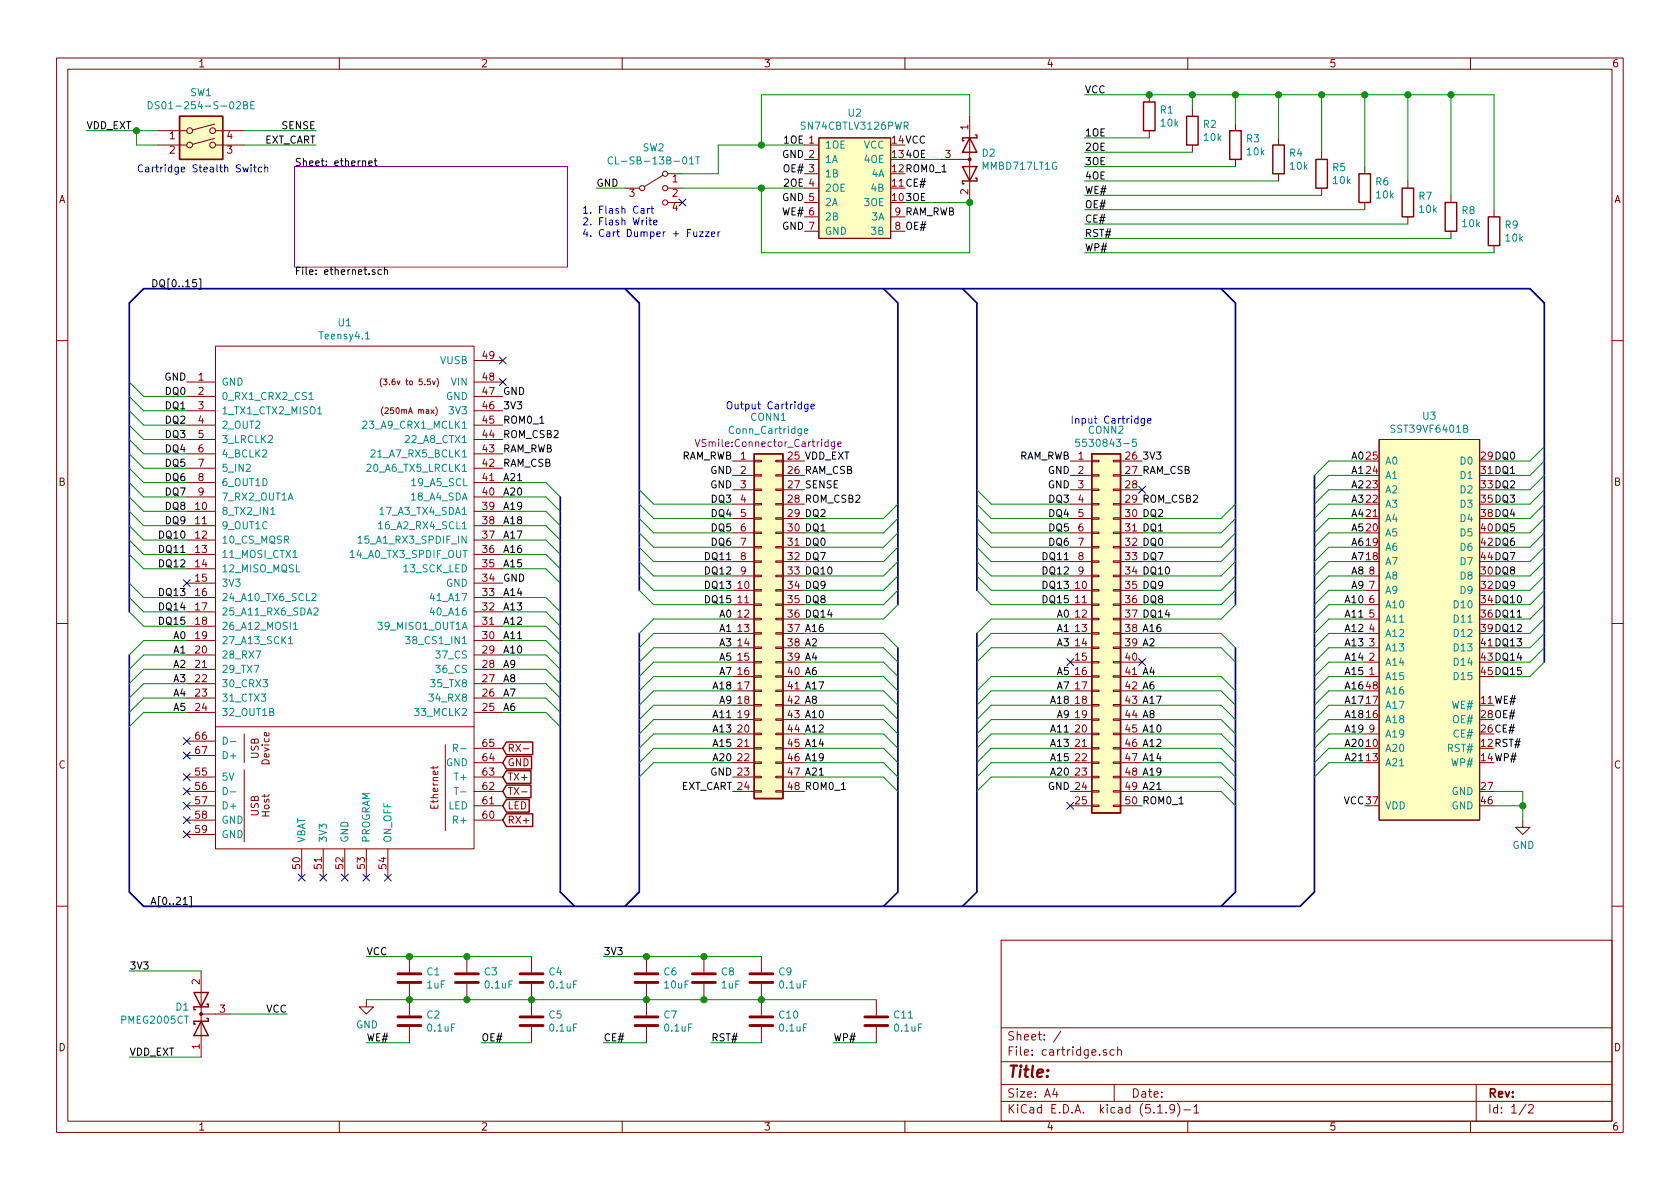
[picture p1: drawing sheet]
<svg xmlns="http://www.w3.org/2000/svg" width="297mm" height="210mm" viewBox="0 0 297 210" stroke-linecap="round" stroke-linejoin="round" font-family="sans-serif">
<g fill="none" stroke="#840000" stroke-width=".18">
<path d="M10 10.3h277v189.9h-277zM12 12.2h273v186.1h-273zM60 10.3v1.9M110 10.3v1.9M160 10.3v1.9M203.2 16.8v1.2M210 10.3v1.9M210.8 19.3v1.3M260 10.3v1.9M27.9 23.1h5.1M27.9 25.6h5.1M37.9 24.5l-3.9 1"/>
<path d="M37.9 21.9l-3.9 1.1M38.1 23.1h5.1M38.1 25.6h5.1M110.5 33.3h2.5M117.2 31l-3.3 2M118.1 30.7h2.5M118.1 33.3h2.5M118.1 35.8h2.5M142.2 28.2h2.6M142.2 25.6h2.6M142.2 30.7h2.6M142.2 33.3h2.6"/>
<path d="M142.2 35.8h2.6M142.2 38.3h2.6M144.8 24.4h12.7v17.8h-12.7zM157.5 38.3h2.5M166.4 28.2h5M171.4 20.6v3.8M171.4 24.6v11.2M203.2 23.1v1.3M210.8 25.6v1.3M218.4 21.8v1.3M218.4 28.2v1.3M226.1 24.4v1.2"/>
<path d="M226.1 30.7v1.3M233.7 26.9v1.3M233.7 33.3v1.2M241.3 29.5v1.2M241.3 35.8v1.3M248.9 32v1.3M248.9 38.3v1.3M256.5 34.5v1.3M264.2 37.1v1.2M142.2 40.9h2.6M157.5 40.9h2.5M256.5 40.9v1.3"/>
<path d="M264.2 43.4v1.3M10 60.2h2M33 77.7h5.1M33 75.2h5.1M33 72.6h5.1M33 70.1h5.1M33 67.6h5.1M38.1 61.2h45.7v88.9h-45.7zM67.5 66.9a1.2 1.2 0 0 0 0 1.5M67.7 72a1.13 1.13 0 0 0 0 1.5M76.5 67.4l.2 .6 .3-.6M77 72a1.13 1.13 0 0 1 0 1.5"/>
<path d="M77.2 66.9a1.2 1.2 0 0 1 0 1.5M83.8 77.7h5.1M83.8 75.2h5.1M83.8 72.6h5.1M83.8 70.1h5.1M83.8 67.6h5.1M83.8 63.7h5.1M243.8 77.7h17.8v67.3h-17.8zM285 60.2h2M33 90.4h5.1M33 93h5.1M33 95.5h5.1"/>
<path d="M33 98h5.1M33 87.9h5.1M33 85.3h5.1M33 82.8h5.1M33 80.3h5.1M83.8 90.4h5.1M83.8 93h5.1M83.8 95.5h5.1M83.8 98h5.1M83.8 87.9h5.1M83.8 85.3h5.1M83.8 82.8h5.1"/>
<path d="M83.8 80.3h5.1M129.5 81.5h3.8M129.5 84.1h3.8M129.5 86.6h3.8M129.5 89.1h3.8M129.5 91.7h3.8M129.5 94.2h3.8M129.5 96.8h3.8M129.5 99.3h3.8M133.3 99.2h1.3v.2h-1.3zM133.3 96.6h1.3v.3h-1.3zM133.3 94.1h1.3v.3h-1.3z"/>
<path d="M133.3 91.6h1.3v.2h-1.3zM133.3 89h1.3v.3h-1.3zM133.3 86.5h1.3v.2h-1.3zM133.3 83.9h1.3v.3h-1.3zM133.3 81.4h1.3v.3h-1.3zM137.2 99.2h1.2v.2h-1.2zM137.2 96.6h1.2v.3h-1.2zM137.2 94.1h1.2v.3h-1.2zM137.2 91.6h1.2v.2h-1.2zM137.2 89h1.2v.3h-1.2zM137.2 86.5h1.2v.2h-1.2zM137.2 83.9h1.2v.3h-1.2z"/>
<path d="M137.2 81.4h1.2v.3h-1.2zM138.4 81.5h3.8M138.4 84.1h3.8M138.4 86.6h3.8M138.4 89.1h3.8M138.4 91.7h3.8M138.4 94.2h3.8M138.4 96.8h3.8M138.4 99.3h3.8M189.2 81.5h3.8M189.2 84.1h3.8M189.2 86.6h3.8"/>
<path d="M189.2 89.1h3.8M189.2 91.7h3.8M189.2 94.2h3.8M189.2 96.8h3.8M189.2 99.3h3.8M193 99.2h1.3v.2h-1.3zM193 96.6h1.3v.3h-1.3zM193 94.1h1.3v.3h-1.3zM193 91.6h1.3v.2h-1.3zM193 89h1.3v.3h-1.3zM193 86.5h1.3v.2h-1.3zM193 83.9h1.3v.3h-1.3z"/>
<path d="M193 81.4h1.3v.3h-1.3zM196.8 99.2h1.3v.2h-1.3zM196.8 96.6h1.3v.3h-1.3zM196.8 94.1h1.3v.3h-1.3zM196.8 91.6h1.3v.2h-1.3zM196.8 89h1.3v.3h-1.3zM196.8 86.5h1.3v.2h-1.3zM196.8 83.9h1.3v.3h-1.3zM196.8 81.4h1.3v.3h-1.3zM198.1 81.5h3.8M198.1 84.1h3.8M198.1 86.6h3.8"/>
<path d="M198.1 89.1h3.8M198.1 91.7h3.8M198.1 94.2h3.8M198.1 96.8h3.8M198.1 99.3h3.8M10 110.3h2M33 100.6h5.1M33 103.1h5.1M33 105.7h5.1M33 108.2h5.1M33 110.7h5.1M33 113.3h5.1"/>
<path d="M33 115.8h5.1M33 118.4h5.1M83.8 100.6h5.1M83.8 103.1h5.1M83.8 105.7h5.1M83.8 108.2h5.1M83.8 110.7h5.1M83.8 113.3h5.1M83.8 115.8h5.1M83.8 118.4h5.1M129.5 119.6h3.8M129.5 117.1h3.8"/>
<path d="M129.5 114.5h3.8M129.5 112h3.8M129.5 109.5h3.8M129.5 106.9h3.8M129.5 104.4h3.8M129.5 101.8h3.8M133.3 119.5h1.3v.3h-1.3zM133.3 117h1.3v.2h-1.3zM133.3 114.4h1.3v.3h-1.3zM133.3 111.9h1.3v.2h-1.3zM133.3 109.3h1.3v.3h-1.3zM133.3 106.8h1.3v.3h-1.3z"/>
<path d="M133.3 104.3h1.3v.2h-1.3zM133.3 101.7h1.3v.3h-1.3zM137.2 119.5h1.2v.3h-1.2zM137.2 117h1.2v.2h-1.2zM137.2 114.4h1.2v.3h-1.2zM137.2 111.9h1.2v.2h-1.2zM137.2 109.3h1.2v.3h-1.2zM137.2 106.8h1.2v.3h-1.2zM137.2 104.3h1.2v.2h-1.2zM137.2 101.7h1.2v.3h-1.2zM138.4 119.6h3.8M138.4 117.1h3.8"/>
<path d="M138.4 114.5h3.8M138.4 112h3.8M138.4 109.5h3.8M138.4 106.9h3.8M138.4 104.4h3.8M138.4 101.8h3.8M189.2 119.6h3.8M189.2 117.1h3.8M189.2 114.5h3.8M189.2 112h3.8M189.2 109.5h3.8M189.2 106.9h3.8"/>
<path d="M189.2 104.4h3.8M189.2 101.8h3.8M193 119.5h1.3v.3h-1.3zM193 117h1.3v.2h-1.3zM193 114.4h1.3v.3h-1.3zM193 111.9h1.3v.2h-1.3zM193 109.3h1.3v.3h-1.3zM193 106.8h1.3v.3h-1.3zM193 104.3h1.3v.2h-1.3zM193 101.7h1.3v.3h-1.3zM196.8 119.5h1.3v.3h-1.3zM196.8 117h1.3v.2h-1.3z"/>
<path d="M196.8 114.4h1.3v.3h-1.3zM196.8 111.9h1.3v.2h-1.3zM196.8 109.3h1.3v.3h-1.3zM196.8 106.8h1.3v.3h-1.3zM196.8 104.3h1.3v.2h-1.3zM196.8 101.7h1.3v.3h-1.3zM198.1 119.6h3.8M198.1 117.1h3.8M198.1 114.5h3.8M198.1 112h3.8M198.1 109.5h3.8M198.1 106.9h3.8"/>
<path d="M198.1 104.4h3.8M198.1 101.8h3.8M241.3 119.6h2.5M241.3 117.1h2.5M241.3 114.5h2.5M241.3 112h2.5M241.3 109.5h2.5M241.3 106.9h2.5M241.3 104.4h2.5M241.3 101.8h2.5M285 110.3h2M33 137.4h5.1"/>
<path d="M33 139.9h5.1M33 120.9h5.1M33 123.4h5.1M33 126h5.1M33 131.1h5.1M33 133.6h5.1M38.1 128.5h45.7M43.2 129.8v5.1M43.2 136.1v12.7M76.6 135.5v.5M77.4 135.5l-.2 .3h-1.1M78.7 131.7v15.2"/>
<path d="M83.8 132.3h5.1M83.8 134.9h5.1M83.8 137.4h5.1M83.8 139.9h5.1M83.8 120.9h5.1M83.8 123.4h5.1M83.8 126h5.1M92.5 132.4h1M129.5 129.8h3.8M129.5 122.2h3.8M129.5 124.7h3.8M129.5 127.2h3.8"/>
<path d="M129.5 132.3h3.8M129.5 134.9h3.8M129.5 137.4h3.8M129.5 139.9h3.8M133.3 139.8h1.3v.3h-1.3zM133.3 137.3h1.3v.2h-1.3zM133.3 134.7h1.3v.3h-1.3zM133.3 132.2h1.3v.3h-1.3zM133.3 129.7h1.3v.2h-1.3zM133.3 127.1h1.3v.3h-1.3zM133.3 124.6h1.3v.2h-1.3zM133.3 122h1.3v.3h-1.3z"/>
<path d="M137.2 139.8h1.2v.3h-1.2zM137.2 137.3h1.2v.2h-1.2zM137.2 134.7h1.2v.3h-1.2zM137.2 132.2h1.2v.3h-1.2zM137.2 129.7h1.2v.2h-1.2zM137.2 127.1h1.2v.3h-1.2zM137.2 124.6h1.2v.2h-1.2zM137.2 122h1.2v.3h-1.2zM138.4 129.8h3.8M138.4 122.2h3.8M138.4 124.7h3.8M138.4 127.2h3.8"/>
<path d="M138.4 132.3h3.8M138.4 134.9h3.8M138.4 137.4h3.8M138.4 139.9h3.8M189.2 129.8h3.8M189.2 122.2h3.8M189.2 124.7h3.8M189.2 127.2h3.8M189.2 132.3h3.8M189.2 134.9h3.8M189.2 137.4h3.8M189.2 139.9h3.8"/>
<path d="M193 139.8h1.3v.3h-1.3zM193 137.3h1.3v.2h-1.3zM193 134.7h1.3v.3h-1.3zM193 132.2h1.3v.3h-1.3zM193 129.7h1.3v.2h-1.3zM193 127.1h1.3v.3h-1.3zM193 124.6h1.3v.2h-1.3zM193 122h1.3v.3h-1.3zM196.8 139.8h1.3v.3h-1.3zM196.8 137.3h1.3v.2h-1.3zM196.8 134.7h1.3v.3h-1.3zM196.8 132.2h1.3v.3h-1.3z"/>
<path d="M196.8 129.7h1.3v.2h-1.3zM196.8 127.1h1.3v.3h-1.3zM196.8 124.6h1.3v.2h-1.3zM196.8 122h1.3v.3h-1.3zM198.1 129.8h3.8M198.1 122.2h3.8M198.1 124.7h3.8M198.1 127.2h3.8M198.1 132.3h3.8M198.1 134.9h3.8M198.1 137.4h3.8M198.1 139.9h3.8"/>
<path d="M241.3 129.8h2.5M33 142.5h5.1M33 145h5.1M33 147.6h5.1M53.3 150.1v5.1M57.1 150.1v5.1M61 150.1v5.1M64.8 150.1v5.1M68.6 150.1v5.1M83.8 142.5h5.1M83.8 145h5.1M92.2 140h1"/>
<path d="M189.2 142.5h3.8M193 142.4h1.3v.2h-1.3zM196.8 142.4h1.3v.2h-1.3zM198.1 142.5h3.8M269.2 145v1.3h1.3l-1.3 1.3-1.2-1.3h1.2M10 160.2h2M35.6 171.7v15.2M35.6 179.3h5M64.8 176.8v1.2h1.2l-1.2 1.3-1.3-1.3h1.3M72.4 169.2v2.8M72.4 174v5.6M82.5 169.2v2.8"/>
<path d="M82.5 174v2.8M94 169.2v2.8M94 174v5.6M114.3 169.2v2.8M114.3 174v5.6M124.5 169.2v2.8M124.5 174v2.8M134.6 169.2v2.8M134.6 174v5.6M154.9 176.8v2.8M177 166.3h108v32h-108zM285 160.2h2"/>
<path d="M60 198.3v1.9M72.4 181.6v2.8M94 181.6v2.8M110 198.3v1.9M114.3 181.6v2.8M134.6 181.6v2.8M154.9 181.6v2.8M160 198.3v1.9M177 194.8h108M177 191.8h108M177 187.8h108M177 181.8h108"/>
<path d="M186.5 192.5l-.4 1h1M186.8 193v1M187.6 182.3l-1.3 2M195.6 185.7a.37 .37 0 0 0-.6 .1l.1 .2 .5 .2 .1 .1-.2 .3-.5-.1M197 185.7l-.5-.1-.2 .3v.6l.2 .1 .5-.1M197 191.8v3M197.6 185.7h.1a.37 .37 0 0 1 .6 .1v.8M197.6 185.1v1.5M204.7 196.8h.8M206.2 196.7v.1M207.7 196l-.1 .1a.48 .48 0 0 1-.6 .1l-.2-.2 .2-.6a.48 .48 0 0 1 .6 .1 1.27 1.27 0 0 1-.2 1.2l-.4 .1M208.2 195.1a1.71 1.71 0 0 1 0 2.3"/>
<path d="M209.3 196.3h1.2M210 198.3v1.9M211.1 195.8l.4-.5v1.5M211.1 196.8h.9M260 198.3v1.9M261 191.8v6.5M269.8 195.2l-1.2 2M270.3 195.5l.2-.2h.3l.3 .5-.9 1h.9"/>
<circle cx="33.5" cy="25.6" r=".51"/>
<circle cx="33.5" cy="23.1" r=".51"/>
<circle cx="37.6" cy="23.1" r=".51"/>
<circle cx="37.6" cy="25.6" r=".51"/>
<circle cx="113.5" cy="33.3" r=".46"/>
<circle cx="117.6" cy="35.8" r=".46"/>
<circle cx="117.6" cy="30.7" r=".46"/>
<circle cx="117.6" cy="33.3" r=".46"/>
</g>
<path d="M52.1 29.5h48.2v17.7h-48.2zM122.9 77.7l.4 1.3 .4-1.3M147.6 78.1l-.1 1.2-.2 .1-.3-.1M147.6 78.2l-.4-.1-.2 .3 .1 .5h.5M148.1 78.5l.6-.1v-.2l-.4-.1-.2 .2 .1 .6h.5" fill="none" stroke="#840084" stroke-width=".18"/>
<path d="M65.2 28.8l.6-.1-.1-.2-.3-.1-.2 .2 .1 .6h.4M66.2 28.4h.4M66.3 28v1.1l.3 .2M34.7 49.4h-.6v.7l.1-.2 .5 .2v.5l-.2 .1-.4-.1M35.2 49.3h.3v1.8h-.3M66.3 47.7h-.3l-.2 .2 .1 .2 .4 .1v.3h-.5M67.4 47.7h-.3l-.3 .2 .2 .6h.4M68 47.8l.1-.1h.4v.8M68 47.3v1.2M26.7 159.9l.4-1.2 .5 1.2M26.8 159.6h.6" fill="none" stroke="#000" stroke-width=".18"/>
<g fill="none" stroke="#840000" stroke-width=".25">
<path d="M202.2 18h2v5.1h-2zM31.7 20.6h7.7v7.6h-7.7zM170.2 29.5h2.5l-1.3 2.5zM171.4 24.4l1.3 2.5h-2.5zM172.5 23.9h.2v.5h-2.5v.5h.2M172.5 31.5h.2v.5h-2.5v.5h.2M209.8 20.6h2v5h-2zM217.4 23.1h2.1v5.1h-2.1zM225 25.6h2.1v5.1h-2.1zM232.7 28.2h2v5.1h-2zM240.3 30.7h2v5.1h-2zM247.9 33.3h2v5h-2z"/>
<path d="M255.5 35.8h2.1v5.1h-2.1zM263.1 38.3h2.1v5.1h-2.1zM133.3 80.3h5.1v60.9h-5.1zM193 80.3h5.1v63.5h-5.1zM89.5 136.3h4.4v2.2h-4.4l-.6-1.1zM89.5 138.8h4.4v2.3h-4.4l-.6-1.2zM89.5 133.8h4.5v2.2h-4.5l-.6-1.1zM89.5 131.2h4.7v2.2h-4.7l-.6-1.1zM89.5 143.9h4.7v2.2h-4.7l-.6-1.1zM89.5 141.4h4.1v2.2h-4.1l-.6-1.1zM34.3 175.5h2.5l-1.2 2.5zM36.6 177.5h.2v.5h-2.5v.6h.2"/>
<path d="M35.6 180.6l1.2 2.5h-2.5zM36.6 180.1h.2v.5h-2.5v.5h.2"/>
</g>
<g fill="none" stroke="#840000" stroke-width=".51">
<path d="M70.4 179.8h4M70.4 173.7h4M70.4 172.2h4M80.5 173.7h4.1M80.5 172.2h4.1M91.9 179.8h4.1M91.9 173.7h4.1M91.9 172.2h4.1M112.3 179.8h4M112.3 173.7h4M112.3 172.2h4M122.4 173.7h4.1"/>
<path d="M122.4 172.2h4.1M132.6 179.8h4.1M132.6 173.7h4.1M132.6 172.2h4.1M152.9 179.8h4.1M70.4 181.4h4M91.9 181.4h4.1M112.3 181.4h4M132.6 181.4h4.1M152.9 181.4h4.1"/>
</g>
<g fill="#ffffc2" stroke="#ffffc2" stroke-width=".18">
<path d="M243.8 77.7h17.8v67.3h-17.8z"/>
<path d="M133.3 80.3h5.1v60.9h-5.1z"/>
<path d="M193 80.3h5.1v63.5h-5.1z"/>
<path d="M31.7 20.6h7.7v7.6h-7.7z"/>
<path d="M144.8 24.4h12.7v17.8h-12.7z"/>
</g>
<g fill="none" stroke="#008484" stroke-width=".18">
<path d="M26.2 18a.64 .64 0 0 1 .7 .6 .64 .64 0 0 1-.7 .6zM28.1 18.1l-.4-.1-.2 .1-.1 .2 .1 .2 .5 .2 .1 .3-.2 .2h-.5M43.1 18.6l.5-.1 .1-.2v-.2l-.6-.1v1.2h.5l.1-.1 .1-.3-.3-.2M44.3 18.6h.5M45 18h-.7v1.2h.7M108.3 27.9a.6 .6 0 0 0-.8 .4 .6 .6 0 0 0 .6 .7l.2-.1M121.9 29h.7M123 27.7h.7M123.4 27.7v1.3M64.6 59.9h.8M54.7 69.7l.3-.3v1.3M54.7 70.7h.7"/>
<path d="M56.2 73.2h.7M64.2 74.6l.4-.1 .3 .3-.1 .2-.7 .7h.8M65.6 79.7l.5-.2 .2 .4v.2l-.8 .7h.8M142.2 76.2l.6-.1v-.2l-.4-.1-.2 .2 .1 .6h.5M190.9 77.7h-.7v.6l.2-.1 .5 .1v.5l-.2 .1-.5-.1M200.9 77.7h-.6l-.1 .6 .2-.1h.4l.1 .6-.2 .1-.5-.1M47.9 91h.7M51.8 98.6h.8M61.9 97.7l.4-.4v1.3M61.9 98.6h.7M63.3 95.1l.4-.3v1.3M63.3 96.1h.7"/>
<path d="M64.9 82.2l.5-.1 .2 .3-.8 1h.8M66.9 92.6l.4-.4v1.3M66.9 93.5h.8M67.2 90.1l.3-.4v1.3M67.2 91h.7M45.2 115.1h.9l-.6 1.3M51 112.9l.4-.3v1.2M51 113.8h.8M51.9 110.4l.3-.4v1.3M51.9 111.3h.7M55.1 105.1l.5-.2 .3 .4-.8 .9h.8M55.5 107.6l.5-.1 .2 .1v.2v.2l-.8 .8h.8"/>
<path d="M71.7 112.6h.8l-.4 .4 .3 .2v.5l-.1 .1-.6-.1M39.5 139.2a.64 .64 0 0 1 .7 .7 .64 .64 0 0 1-.7 .6zM39.5 130.3a.64 .64 0 0 1 .7 .7 .64 .64 0 0 1-.7 .6zM40.7 131.1h1M75.8 122.7h.8l-.4 .5 .4 .1v.6l-.2 .1-.6-.1M80.2 132.3l.6-.1v-.5l-.1-.1h-.5v1.3M80.3 139.2h.7M80.5 132.3l.4 .6M81.5 132.4h.9M40.7 140h1"/>
</g>
<g fill="#840000" stroke="#840000" stroke-width=".18">
<circle cx="171.4" cy="28.2" r=".25"/>
<circle cx="35.6" cy="179.3" r=".25"/>
</g>
<path d="M110.5 51l2.5 2.6v50.8M156.2 51l2.5 2.6v53.3M170.2 51l2.5 2.6v50.8M215.9 51l2.5 2.6v53.3M99.1 87.9v69.8l2.5 2.6M232.4 84.1v73.6l-2.5 2.6h-204.5l-2.5-2.6v-41.9M22.9 108.2v-54.6l2.5-2.6h245.1l2.5 2.6v63.5M113 112v45.7l-2.5 2.6M158.7 114.5v43.2l-2.5 2.6M172.7 112v45.7l-2.5 2.6M218.4 114.5v43.2l-2.5 2.6" fill="none" stroke="#000084" stroke-width=".3"/>
<g fill="none" stroke="#008400" stroke-width=".18">
<path d="M191.8 16.8h72.4v20.3M210.8 16.8v2.5M218.4 16.8v5M226.1 16.8v7.6M233.7 16.8v10.1M241.3 16.8v12.7M248.9 16.8v15.2M256.5 16.8v17.7M15.2 23.1h12.7M24.1 23.1v2.5h3.8M43.2 23.1h12.7M43.2 25.6h12.7"/>
<path d="M105.4 33.3h5.1M120.6 33.3h21.6M134.6 33.3v11.4h36.8v-8.9h-11.4M142.2 25.6h-15.2v5.1h-6.4M160 28.2h6.4M171.4 20.6v-3.8h-36.8v8.8M191.8 26.9h19M191.8 29.5h26.6M191.8 32h34.3M191.8 34.5h41.9M191.8 37.1h49.5M191.8 39.6h57.1"/>
<path d="M191.8 24.4h11.4M191.8 44.7h72.4M191.8 42.2h64.7M22.9 67.6l2.5 2.5h7.6M22.9 77.7l2.5 2.6h7.6M22.9 75.2l2.5 2.5h7.6M22.9 72.6l2.5 2.6h7.6M22.9 70.1l2.5 2.5h7.6M273 79l-2.5 2.5h-6.3M22.9 82.8l2.5 2.5h7.6M22.9 85.3l2.5 2.6h7.6M22.9 87.9l2.5 2.5h7.6"/>
<path d="M22.9 90.4l2.5 2.6h7.6M22.9 93l2.5 2.5h7.6M22.9 95.5l2.5 2.5h7.6M22.9 98l2.5 2.6h7.6M22.9 80.3l2.5 2.5h7.6M88.9 85.3h7.6l2.6 2.6M88.9 87.9h7.6l2.6 2.5M88.9 90.4h7.6l2.6 2.6M88.9 93h7.6l2.6 2.5M88.9 95.5h7.6l2.6 2.5M88.9 98h7.6l2.6 2.6M113 89.1l2.6 2.6h13.9"/>
<path d="M113 86.6l2.6 2.5h13.9M113 91.7l2.6 2.5h13.9M113 94.2l2.6 2.6h13.9M113 96.8l2.6 2.5h13.9M113 99.3l2.6 2.5h13.9M158.7 89.1l-2.5 2.6h-14M158.7 91.7l-2.5 2.5h-14M158.7 94.2l-2.5 2.6h-14M158.7 96.8l-2.5 2.5h-14M158.7 99.3l-2.5 2.5h-14M172.7 89.1l2.6 2.6h13.9M172.7 86.6l2.6 2.5h13.9"/>
<path d="M172.7 91.7l2.6 2.5h13.9M172.7 94.2l2.6 2.6h13.9M172.7 96.8l2.6 2.5h13.9M172.7 99.3l2.6 2.5h13.9M218.4 89.1l-2.5 2.6h-14M218.4 91.7l-2.5 2.5h-14M218.4 94.2l-2.5 2.6h-14M218.4 96.8l-2.5 2.5h-14M218.4 99.3l-2.5 2.5h-14M241.3 91.7h-6.4l-2.5 2.5M241.3 89.1h-6.4l-2.5 2.6M241.3 94.2h-6.4l-2.5 2.6"/>
<path d="M241.3 96.8h-6.4l-2.5 2.5M241.3 99.3h-6.4l-2.5 2.5M241.3 86.6h-6.4l-2.5 2.5M241.3 81.5h-6.4l-2.5 2.6M241.3 84.1h-6.4l-2.5 2.5M273 89.1l-2.5 2.6h-6.3M273 86.6l-2.5 2.5h-6.3M273 91.7l-2.5 2.5h-6.3M273 94.2l-2.5 2.6h-6.3M273 96.8l-2.5 2.5h-6.3M273 99.3l-2.5 2.5h-6.3M273 84.1l-2.5 2.5h-6.3"/>
<path d="M273 81.5l-2.5 2.6h-6.3M22.9 108.2l2.5 2.5h7.6M22.9 105.7l2.5 2.5h7.6M22.9 103.1l2.5 2.6h7.6M33 118.4h-7.6l-2.5 2.5M33 115.8h-7.6l-2.5 2.6M33 113.3h-7.6l-2.5 2.5M88.9 118.4h7.6l2.6 2.5M88.9 115.8h7.6l2.6 2.6M88.9 113.3h7.6l2.6 2.5M88.9 110.7h7.6l2.6 2.6M88.9 108.2h7.6l2.6 2.5"/>
<path d="M88.9 105.7h7.6l2.6 2.5M88.9 100.6h7.6l2.6 2.5M113 101.8l2.6 2.6h13.9M113 104.4l2.6 2.5h13.9M129.5 112h-13.9l-2.6 2.5M129.5 119.6h-13.9l-2.6 2.6M129.5 114.5h-13.9l-2.6 2.6M129.5 109.5h-13.9l-2.6 2.5M129.5 117.1h-13.9l-2.6 2.5M142.2 112h14l2.5 2.5M142.2 119.6h14l2.5 2.6M142.2 114.5h14l2.5 2.6"/>
<path d="M142.2 117.1h14l2.5 2.5M158.7 106.9l-2.5 2.6h-14M158.7 101.8l-2.5 2.6h-14M158.7 104.4l-2.5 2.5h-14M172.7 101.8l2.6 2.6h13.9M172.7 104.4l2.6 2.5h13.9M189.2 112h-13.9l-2.6 2.5M189.2 119.6h-13.9l-2.6 2.6M189.2 114.5h-13.9l-2.6 2.6M189.2 109.5h-13.9l-2.6 2.5M201.9 112h14l2.5 2.5M201.9 119.6h14l2.5 2.6"/>
<path d="M201.9 114.5h14l2.5 2.6M218.4 106.9l-2.5 2.6h-14M218.4 101.8l-2.5 2.6h-14M218.4 104.4l-2.5 2.5h-14M241.3 112h-6.4l-2.5 2.5M241.3 119.6h-6.4l-2.5 2.6M241.3 114.5h-6.4l-2.5 2.6M241.3 109.5h-6.4l-2.5 2.5M241.3 104.4h-6.4l-2.5 2.5M241.3 101.8h-6.4l-2.5 2.6M241.3 106.9h-6.4l-2.5 2.6M241.3 117.1h-6.4l-2.5 2.5"/>
<path d="M273 109.5l-2.5 2.5h-6.3M273 117.1l-2.5 2.5h-6.3M273 112l-2.5 2.5h-6.3M273 106.9l-2.5 2.6h-6.3M273 101.8l-2.5 2.6h-6.3M273 104.4l-2.5 2.5h-6.3M273 114.5l-2.5 2.6h-6.3M33 123.4h-7.6l-2.5 2.6M33 120.9h-7.6l-2.5 2.5M33 126h-7.6l-2.5 2.5M88.9 123.4h7.6l2.6 2.6M88.9 120.9h7.6l2.6 2.5"/>
<path d="M88.9 126h7.6l2.6 2.5M129.5 132.3h-13.9l-2.6 2.6M129.5 129.8h-13.9l-2.6 2.5M129.5 127.2h-13.9l-2.6 2.6M129.5 124.7h-13.9l-2.6 2.5M129.5 122.2h-13.9l-2.6 2.5M129.5 134.9h-13.9l-2.6 2.5M142.2 132.3h14l2.5 2.6M142.2 129.8h14l2.5 2.5M142.2 127.2h14l2.5 2.6M142.2 124.7h14l2.5 2.5M142.2 122.2h14l2.5 2.5"/>
<path d="M142.2 134.9h14l2.5 2.5M142.2 137.4h14l2.5 2.5M189.2 132.3h-13.9l-2.6 2.6M189.2 129.8h-13.9l-2.6 2.5M189.2 127.2h-13.9l-2.6 2.6M189.2 124.7h-13.9l-2.6 2.5M189.2 122.2h-13.9l-2.6 2.5M189.2 134.9h-13.9l-2.6 2.5M189.2 137.4h-13.9l-2.6 2.5M201.9 132.3h14l2.5 2.6M201.9 129.8h14l2.5 2.5M201.9 127.2h14l2.5 2.6"/>
<path d="M201.9 124.7h14l2.5 2.5M201.9 122.2h14l2.5 2.5M201.9 134.9h14l2.5 2.5M201.9 139.9h14l2.5 2.6M201.9 137.4h14l2.5 2.5M241.3 132.3h-6.4l-2.5 2.6M241.3 129.8h-6.4l-2.5 2.5M241.3 127.2h-6.4l-2.5 2.6M241.3 124.7h-6.4l-2.5 2.5M241.3 122.2h-6.4l-2.5 2.5M241.3 134.9h-6.4l-2.5 2.5M264.2 139.9h5v5.1"/>
<path d="M264.2 142.5h5M22.9 171.7h12.7M40.6 179.3h10.2M64.8 176.8h90.1M64.8 169.2h29.2M106.7 169.2h27.9M22.9 186.9h12.7M64.8 184.4h7.6M85.1 184.4h8.9M106.7 184.4h7.6M125.7 184.4h8.9M147.3 184.4h7.6"/>
</g>
<g fill="none" stroke="#0000c2" stroke-width=".18">
<path d="M43 29.6l.2 .8 .2-.6 .3 .6 .2-.8M44.4 29.1v.2M44.4 29.6v.8M44.8 29.6h.5M45 29.1v1.1l.3 .2M46.3 29.6h-.4l-.2 .2 .1 .5h.5M46.8 29.7l.2-.1h.3v.8M46.8 29.1v1.3M113.3 36.9h.5l.1 .8M113.9 37.2h-.4l-.2 .2v.3h.6M114.3 38.5v.1M114.5 36.9v.8"/>
<path d="M114.7 38.9h.5M114.9 36.9l-.4 .2M114.9 38.5v1.1l.3 .2M115.1 36.9h.5M115.3 36.4v1.1l.3 .2M115.6 39.3l.6-.1-.1-.2-.4-.1-.1 .2v.6h.5M122.7 41v.8h.3l.2-.1M123.2 41v.8M123.7 41h.6l-.6 .8h.6M124.7 41h.7l-.7 .8h.7M125.8 41.4l.6-.1-.1-.3h-.3l-.2 .2 .1 .6h.4M126.9 41v.8"/>
<path d="M127.3 41l-.4 .2M142.8 71.5v1.1l-.2 .1h-.3M142.8 71.5h-.3l-.3 .2 .2 .6h.4M143.4 71.9l.6-.1-.1-.3h-.3l-.2 .1 .1 .7h.4M202.4 74v1l-.3 .3-.3-.1M202.4 74.1l-.4-.1-.2 .2 .1 .6h.5M202.9 74.4l.6-.1v-.2l-.4-.1-.2 .2 .1 .6h.5"/>
</g>
<g fill="#008400" stroke="#008400" stroke-width=".25">
<circle cx="134.6" cy="33.3" r=".51"/>
<circle cx="72.4" cy="176.8" r=".51"/>
<circle cx="269.2" cy="142.5" r=".51"/>
<circle cx="248.9" cy="16.8" r=".51"/>
<circle cx="256.5" cy="16.8" r=".51"/>
<circle cx="82.6" cy="169.2" r=".51"/>
<circle cx="72.4" cy="169.2" r=".51"/>
<circle cx="226.1" cy="16.8" r=".51"/>
<circle cx="24.1" cy="23.1" r=".51"/>
<circle cx="203.2" cy="16.8" r=".51"/>
<circle cx="171.5" cy="35.8" r=".51"/>
<circle cx="94" cy="176.8" r=".51"/>
<circle cx="124.5" cy="169.2" r=".51"/>
<circle cx="233.7" cy="16.8" r=".51"/>
<circle cx="114.3" cy="169.2" r=".51"/>
<circle cx="134.6" cy="176.8" r=".51"/>
<circle cx="134.6" cy="25.6" r=".51"/>
<circle cx="241.3" cy="16.8" r=".51"/>
<circle cx="124.5" cy="176.8" r=".51"/>
<circle cx="218.4" cy="16.8" r=".51"/>
<circle cx="114.3" cy="176.8" r=".51"/>
<circle cx="82.6" cy="176.8" r=".51"/>
<circle cx="210.8" cy="16.8" r=".51"/>
</g>
<g fill="none" stroke="#000084" stroke-width=".18">
<path d="M120 35.2l1.3 1.2M121.3 35.2l-1.3 1.2M88.3 66.9l1.2 1.3M88.3 63.1l1.2 1.3M89.5 66.9l-1.2 1.3M89.5 63.1l-1.2 1.3M201.3 86l1.2 1.2M202.5 86l-1.2 1.2M32.4 102.5l1.2 1.2M33.6 102.5l-1.2 1.2M188.6 116.5l1.2 1.2M189.8 116.5l-1.2 1.2"/>
<path d="M201.3 116.5l1.2 1.2M202.5 116.5l-1.2 1.2M32.4 136.8l1.2 1.2M32.4 139.3l1.2 1.3M32.4 133l1.2 1.2M32.4 130.4l1.2 1.3M33.6 136.8l-1.2 1.2M33.6 139.3l-1.2 1.3M33.6 133l-1.2 1.2M33.6 130.4l-1.2 1.3M32.4 141.9l1.2 1.2M32.4 144.4l1.2 1.2"/>
<path d="M32.4 147l1.2 1.2M33.6 141.9l-1.2 1.2M33.6 144.4l-1.2 1.2M33.6 147l-1.2 1.2M52.7 154.6l1.2 1.2M53.9 154.6l-1.2 1.2M56.5 154.6l1.3 1.2M57.8 154.6l-1.3 1.2M60.4 154.6l1.2 1.2M61.6 154.6l-1.2 1.2M64.2 154.6l1.2 1.2M65.4 154.6l-1.2 1.2"/>
<path d="M68 154.6l1.2 1.2M69.2 154.6l-1.2 1.2M188.6 141.9l1.2 1.2M189.8 141.9l-1.2 1.2"/>
</g>
<text font-size="2.8" fill="#840000" x="178" y="190.5">Title:</text>
<g font-size="2.1" fill="#840000">
<text x="178" y="184">Sheet: /</text>
<text x="178" y="186.7">File: cartridge.sch</text>
<text x="178" y="196.9">KiCad E.D.A. kicad (5.1.9)-1</text>
<text x="178" y="194.1">Size: A4</text>
<text x="200" y="194.1">Date:</text>
<text x="263" y="194.1">Rev:</text>
<text x="263" y="196.9">Id: 1/2</text>
</g>
<g font-size="1.8" fill="#840000">
<text x="35" y="11.9">1</text>
<text x="85" y="11.9">2</text>
<text x="135" y="11.9">3</text>
<text x="185" y="11.9">4</text>
<text x="235" y="11.9">5</text>
<text x="285" y="11.9">6</text>
<text x="171.2" y="23" transform="rotate(-90 171.2 23)">1</text>
<text x="30" y="24.6">1</text>
<text x="30" y="27.2">2</text>
<text x="40.2" y="27.2">3</text>
<text x="40.2" y="24.6">4</text>
<text x="167.2" y="27.9">3</text>
<text x="10.4" y="35.9">A</text>
<text x="111.3" y="34.8">3</text>
<text x="118.9" y="32.3">1</text>
<text x="118.9" y="34.8">2</text>
<text x="171.2" y="34.4" transform="rotate(-90 171.2 34.4)">2</text>
<text x="285.4" y="35.9">A</text>
<text x="118.9" y="37.3">4</text>
<text x="85.4" y="63.5">49</text>
<text x="35.1" y="67.3">1</text>
<text x="35.1" y="69.8">2</text>
<text x="85.4" y="69.8">47</text>
<text x="85.4" y="67.3">48</text>
<text x="35.1" y="77.5">5</text>
<text x="35.1" y="72.4">3</text>
<text x="35.1" y="74.9">4</text>
<text x="85.4" y="77.5">44</text>
<text x="85.4" y="74.9">45</text>
<text x="85.4" y="72.4">46</text>
<text x="35.1" y="80">6</text>
<text x="35.1" y="82.5">7</text>
<text x="85.4" y="82.5">42</text>
<text x="85.4" y="80">43</text>
<text x="131" y="81.3">1</text>
<text x="131" y="83.8">2</text>
<text x="190.7" y="81.3">1</text>
<text x="190.7" y="83.8">2</text>
<text x="199.1" y="81.3">26</text>
<text x="241.6" y="83.8">24</text>
<text x="241.6" y="81.3">25</text>
<text x="10.4" y="85.9">B</text>
<text x="35.1" y="85.1">8</text>
<text x="35.1" y="87.6">9</text>
<text x="85.4" y="87.6">40</text>
<text x="85.4" y="85.1">41</text>
<text x="131" y="86.4">3</text>
<text x="131" y="88.9">4</text>
<text x="190.7" y="86.4">3</text>
<text x="190.7" y="88.9">4</text>
<text x="199.1" y="86.4">28</text>
<text x="241.6" y="88.9">22</text>
<text x="241.6" y="86.4">23</text>
<text x="285.4" y="85.9">B</text>
<text x="34.6" y="90.2">10</text>
<text x="34.6" y="92.7">11</text>
<text x="34.6" y="95.2">12</text>
<text x="85.4" y="95.2">37</text>
<text x="85.4" y="92.7">38</text>
<text x="85.4" y="90.2">39</text>
<text x="131" y="91.4">5</text>
<text x="131" y="94">6</text>
<text x="190.7" y="91.4">5</text>
<text x="190.7" y="94">6</text>
<text x="241.6" y="94">20</text>
<text x="241.6" y="91.4">21</text>
<text x="34.6" y="97.8">13</text>
<text x="34.6" y="100.3">14</text>
<text x="85.4" y="100.3">35</text>
<text x="85.4" y="97.8">36</text>
<text x="131" y="96.5">7</text>
<text x="131" y="99.1">8</text>
<text x="131" y="101.6">9</text>
<text x="190.7" y="96.5">7</text>
<text x="190.7" y="99.1">8</text>
<text x="190.7" y="101.6">9</text>
<text x="241.6" y="99.1">18</text>
<text x="241.6" y="96.5">19</text>
<text x="242.1" y="101.6">8</text>
<text x="34.6" y="102.9">15</text>
<text x="34.6" y="105.4">16</text>
<text x="34.6" y="107.9">17</text>
<text x="85.4" y="107.9">32</text>
<text x="85.4" y="105.4">33</text>
<text x="85.4" y="102.9">34</text>
<text x="130.5" y="104.1">10</text>
<text x="130.5" y="106.7">11</text>
<text x="190.2" y="104.1">10</text>
<text x="190.2" y="106.7">11</text>
<text x="242.1" y="106.7">6</text>
<text x="242.1" y="104.1">7</text>
<text x="34.6" y="110.5">18</text>
<text x="34.6" y="113">19</text>
<text x="85.4" y="113">30</text>
<text x="85.4" y="110.5">31</text>
<text x="130.5" y="109.2">12</text>
<text x="130.5" y="111.8">13</text>
<text x="190.2" y="109.2">12</text>
<text x="190.2" y="111.8">13</text>
<text x="242.1" y="111.8">4</text>
<text x="242.1" y="109.2">5</text>
<text x="34.6" y="115.6">20</text>
<text x="34.6" y="118.1">21</text>
<text x="85.4" y="118.1">28</text>
<text x="85.4" y="115.6">29</text>
<text x="130.5" y="114.3">14</text>
<text x="130.5" y="116.8">15</text>
<text x="130.5" y="119.4">16</text>
<text x="190.2" y="114.3">14</text>
<text x="190.2" y="116.8">15</text>
<text x="190.2" y="119.4">16</text>
<text x="199.1" y="116.8">40</text>
<text x="242.1" y="119.4">1</text>
<text x="242.1" y="116.8">2</text>
<text x="242.1" y="114.3">3</text>
<text x="34.6" y="120.6">22</text>
<text x="34.6" y="123.2">23</text>
<text x="34.6" y="125.7">24</text>
<text x="85.4" y="125.7">25</text>
<text x="85.4" y="123.2">26</text>
<text x="85.4" y="120.6">27</text>
<text x="130.5" y="121.9">17</text>
<text x="130.5" y="124.5">18</text>
<text x="190.2" y="121.9">17</text>
<text x="190.2" y="124.5">18</text>
<text x="241.6" y="124.5">17</text>
<text x="241.6" y="121.9">48</text>
<text x="34.6" y="130.8">66</text>
<text x="130.5" y="127">19</text>
<text x="130.5" y="129.5">20</text>
<text x="190.2" y="127">19</text>
<text x="190.2" y="129.5">20</text>
<text x="241.6" y="127">16</text>
<text x="242.1" y="129.5">9</text>
<text x="10.4" y="135.9">C</text>
<text x="34.6" y="137.2">55</text>
<text x="34.6" y="133.3">67</text>
<text x="45.7" y="134.2" transform="rotate(-90 45.7 134.2)">USB</text>
<text x="47.7" y="135.2" transform="rotate(-90 47.7 135.2)">Device</text>
<text x="85.4" y="137.2">63</text>
<text x="85.4" y="134.6">64</text>
<text x="85.4" y="132.1">65</text>
<text x="89.7" y="135.5">GND</text>
<text x="89.7" y="133">RX-</text>
<text x="130.5" y="132.1">21</text>
<text x="130.5" y="134.6">22</text>
<text x="190.2" y="132.1">21</text>
<text x="190.2" y="134.6">22</text>
<text x="190.2" y="137.2">23</text>
<text x="241.6" y="132.1">10</text>
<text x="241.6" y="134.6">13</text>
<text x="285.4" y="135.9">C</text>
<text x="34.6" y="139.7">56</text>
<text x="34.6" y="142.2">57</text>
<text x="77.5" y="142.9" transform="rotate(-90 77.5 142.9)">Ethernet</text>
<text x="85.4" y="142.2">61</text>
<text x="85.4" y="139.7">62</text>
<text x="89.7" y="138">TX+</text>
<text x="89.7" y="143.1">LED</text>
<text x="89.7" y="140.6">TX-</text>
<text x="190.2" y="142.2">25</text>
<text x="261.9" y="139.7">27</text>
<text x="261.9" y="142.2">46</text>
<text x="34.6" y="144.8">58</text>
<text x="34.6" y="147.3">59</text>
<text x="45.7" y="144.3" transform="rotate(-90 45.7 144.3)">USB</text>
<text x="47.7" y="144.4" transform="rotate(-90 47.7 144.4)">Host</text>
<text x="85.4" y="144.8">60</text>
<text x="89.7" y="145.7">RX+</text>
<text x="53.1" y="153.6" transform="rotate(-90 53.1 153.6)">50</text>
<text x="56.9" y="153.6" transform="rotate(-90 56.9 153.6)">51</text>
<text x="60.7" y="153.6" transform="rotate(-90 60.7 153.6)">52</text>
<text x="64.5" y="153.6" transform="rotate(-90 64.5 153.6)">53</text>
<text x="68.3" y="153.6" transform="rotate(-90 68.3 153.6)">54</text>
<text x="35.3" y="174.1" transform="rotate(-90 35.3 174.1)">2</text>
<text x="38.9" y="179.1">3</text>
<text x="10.4" y="185.9">D</text>
<text x="35.3" y="185.5" transform="rotate(-90 35.3 185.5)">1</text>
<text x="285.4" y="185.9">D</text>
<text x="35" y="199.9">1</text>
<text x="85" y="199.9">2</text>
<text x="135" y="199.9">3</text>
<text x="185" y="199.9">4</text>
<text x="235" y="199.9">5</text>
<text x="285" y="199.9">6</text>
</g>
<g font-size="1.8" fill="#008484">
<text x="33.7" y="17">SW1</text>
<text x="28.2" y="19.3">DS01-254-S-02BE</text>
<text x="141.9" y="22.9">SN74CBTLV3126PWR</text>
<text x="150" y="20.6">U2</text>
<text x="205.2" y="20.1">R1</text>
<text x="205.3" y="22.4">10k</text>
<text x="212.8" y="22.6">R2</text>
<text x="109.1" y="29.1">CL-SB-13B-01T</text>
<text x="113.7" y="26.8">SW2</text>
<text x="145.8" y="26.3">1OE</text>
<text x="145.8" y="28.8">1A</text>
<text x="152.7" y="26.3">VCC</text>
<text x="152.9" y="28.8">4OE</text>
<text x="173.7" y="27.7">D2</text>
<text x="212.9" y="24.9">10k</text>
<text x="220.4" y="25.2">R3</text>
<text x="220.5" y="27.5">10k</text>
<text x="228" y="27.7">R4</text>
<text x="145.8" y="31.4">1B</text>
<text x="145.8" y="33.9">2OE</text>
<text x="154.2" y="33.9">4B</text>
<text x="154.2" y="31.4">4A</text>
<text x="173.8" y="30">MMBD717LT1G</text>
<text x="228.2" y="30">10k</text>
<text x="235.7" y="30.2">R5</text>
<text x="235.8" y="32.6">10k</text>
<text x="243.3" y="32.8">R6</text>
<text x="243.4" y="35.1">10k</text>
<text x="250.9" y="35.3">R7</text>
<text x="145.8" y="36.4">2A</text>
<text x="145.8" y="39">2B</text>
<text x="145.8" y="41.5">GND</text>
<text x="152.9" y="36.4">3OE</text>
<text x="154.2" y="41.5">3B</text>
<text x="154.2" y="39">3A</text>
<text x="251" y="37.6">10k</text>
<text x="258.5" y="37.9">R8</text>
<text x="258.6" y="40.2">10k</text>
<text x="266.1" y="40.4">R9</text>
<text x="266.3" y="42.7">10k</text>
<text x="59.8" y="57.7">U1</text>
<text x="56.7" y="60">Teensy4.1</text>
<text x="77.9" y="64.4">VUSB</text>
<text x="39.1" y="68.2">GND</text>
<text x="39.1" y="70.7">0_RX1_CRX2_CS1</text>
<text x="78.9" y="70.7">GND</text>
<text x="79.9" y="68.2">VIN</text>
<text x="39.1" y="73.3">1_TX1_CTX2_MISO1</text>
<text x="39.1" y="75.8">2_OUT2</text>
<text x="64.8" y="75.8">23_A9_CRX1_MCLK1</text>
<text x="79.7" y="73.3">3V3</text>
<text x="129.2" y="76.7">Conn_Cartridge</text>
<text x="132.8" y="74.4">CONN1</text>
<text x="192.5" y="76.7">CONN2</text>
<text x="246.3" y="76.5">SST39VF6401B</text>
<text x="251.6" y="74.2">U3</text>
<text x="39.1" y="78.4">3_LRCLK2</text>
<text x="39.1" y="80.9">4_BCLK2</text>
<text x="39.1" y="83.4">5_IN2</text>
<text x="65.4" y="83.4">20_A6_TX5_LRCLK1</text>
<text x="66.3" y="80.9">21_A7_RX5_BCLK1</text>
<text x="72.1" y="78.4">22_A8_CTX1</text>
<text x="191.4" y="79">5530843-5</text>
<text x="244.9" y="82.2">A0</text>
<text x="258.3" y="82.2">D0</text>
<text x="39.1" y="86">6_OUT1D</text>
<text x="39.1" y="88.5">7_RX2_OUT1A</text>
<text x="72.9" y="88.5">18_A4_SDA</text>
<text x="73.1" y="86">19_A5_SCL</text>
<text x="244.9" y="89.8">A3</text>
<text x="244.9" y="87.2">A2</text>
<text x="244.9" y="84.7">A1</text>
<text x="258.3" y="84.7">D1</text>
<text x="258.3" y="87.2">D2</text>
<text x="258.3" y="89.8">D3</text>
<text x="39.1" y="91.1">8_TX2_IN1</text>
<text x="39.1" y="93.6">9_OUT1C</text>
<text x="67.7" y="93.6">16_A2_RX4_SCL1</text>
<text x="67.7" y="91.1">17_A3_TX4_SDA1</text>
<text x="244.9" y="94.9">A5</text>
<text x="244.9" y="92.3">A4</text>
<text x="258.3" y="92.3">D4</text>
<text x="258.3" y="94.9">D5</text>
<text x="39.1" y="96.1">10_CS_MQSR</text>
<text x="39.1" y="98.7">11_MOSI_CTX1</text>
<text x="39.1" y="101.2">12_MISO_MQSL</text>
<text x="62.5" y="98.7">14_A0_TX3_SPDIF_OUT</text>
<text x="64.2" y="96.1">15_A1_RX3_SPDIF_IN</text>
<text x="71.6" y="101.2">13_SCK_LED</text>
<text x="244.9" y="99.9">A7</text>
<text x="244.9" y="97.4">A6</text>
<text x="258.3" y="97.4">D6</text>
<text x="258.3" y="99.9">D7</text>
<text x="39.1" y="103.8">3V3</text>
<text x="39.1" y="106.3">24_A10_TX6_SCL2</text>
<text x="76.6" y="106.3">41_A17</text>
<text x="78.9" y="103.8">GND</text>
<text x="244.9" y="107.6">A10</text>
<text x="244.9" y="105">A9</text>
<text x="244.9" y="102.5">A8</text>
<text x="257.4" y="107.6">D10</text>
<text x="258.3" y="102.5">D8</text>
<text x="258.3" y="105">D9</text>
<text x="39.1" y="108.8">25_A11_RX6_SDA2</text>
<text x="39.1" y="111.4">26_A12_MOSI1</text>
<text x="39.1" y="113.9">27_A13_SCK1</text>
<text x="67.4" y="111.4">39_MISO1_OUT1A</text>
<text x="72.7" y="113.9">38_CS1_IN1</text>
<text x="76.6" y="108.8">40_A16</text>
<text x="244.9" y="112.6">A12</text>
<text x="244.9" y="110.1">A11</text>
<text x="257.4" y="110.1">D11</text>
<text x="257.4" y="112.6">D12</text>
<text x="39.1" y="116.5">28_RX7</text>
<text x="39.1" y="119">29_TX7</text>
<text x="77.4" y="119">36_CS</text>
<text x="77.4" y="116.5">37_CS</text>
<text x="244.9" y="117.7">A14</text>
<text x="244.9" y="115.2">A13</text>
<text x="257.4" y="115.2">D13</text>
<text x="257.4" y="117.7">D14</text>
<text x="39.1" y="121.5">30_CRX3</text>
<text x="39.1" y="124.1">31_CTX3</text>
<text x="76.4" y="124.1">34_RX8</text>
<text x="76.6" y="121.5">35_TX8</text>
<text x="244.9" y="120.3">A15</text>
<text x="244.9" y="125.3">A17</text>
<text x="244.9" y="122.8">A16</text>
<text x="256.8" y="125.3">WE#</text>
<text x="257.4" y="120.3">D15</text>
<text x="39.1" y="126.6">32_OUT1B</text>
<text x="73.8" y="126.6">33_MCLK2</text>
<text x="244.9" y="127.9">A18</text>
<text x="244.9" y="130.4">A19</text>
<text x="257.1" y="127.9">OE#</text>
<text x="257.2" y="130.4">CE#</text>
<text x="39.1" y="134.2">D+</text>
<text x="78.9" y="135.5">GND</text>
<text x="244.9" y="133">A20</text>
<text x="244.9" y="135.5">A21</text>
<text x="256.1" y="133">RST#</text>
<text x="256.8" y="135.5">WP#</text>
<text x="39.1" y="138">5V</text>
<text x="39.1" y="143.1">D+</text>
<text x="79.3" y="143.1">LED</text>
<text x="80.7" y="138">T+</text>
<text x="81.1" y="140.6">T-</text>
<text x="244.9" y="143.1">VDD</text>
<text x="256.7" y="140.6">GND</text>
<text x="256.7" y="143.1">GND</text>
<text x="39.1" y="145.7">GND</text>
<text x="39.1" y="148.2">GND</text>
<text x="54" y="149.1" transform="rotate(-90 54 149.1)">VBAT</text>
<text x="57.8" y="149.1" transform="rotate(-90 57.8 149.1)">3V3</text>
<text x="61.6" y="149.1" transform="rotate(-90 61.6 149.1)">GND</text>
<text x="65.4" y="149.1" transform="rotate(-90 65.4 149.1)">PROGRAM</text>
<text x="69.2" y="149.1" transform="rotate(-90 69.2 149.1)">ON_OFF</text>
<text x="80.5" y="145.7">R+</text>
<text x="267.4" y="150.1">GND</text>
<text x="75.5" y="172.5">C1</text>
<text x="85.7" y="172.5">C3</text>
<text x="97.1" y="172.5">C4</text>
<text x="117.4" y="172.5">C6</text>
<text x="127.6" y="172.5">C8</text>
<text x="137.7" y="172.5">C9</text>
<text x="31.1" y="178.7">D1</text>
<text x="75.5" y="174.8">1uF</text>
<text x="85.9" y="174.8">0.1uF</text>
<text x="97.3" y="174.8">0.1uF</text>
<text x="117.6" y="174.8">10uF</text>
<text x="127.6" y="174.8">1uF</text>
<text x="137.9" y="174.8">0.1uF</text>
<text x="21.6" y="181">PMEG2005CT</text>
<text x="62.9" y="181.9">GND</text>
<text x="75.5" y="180.1">C2</text>
<text x="75.7" y="182.4">0.1uF</text>
<text x="97.1" y="180.1">C5</text>
<text x="97.3" y="182.4">0.1uF</text>
<text x="117.4" y="180.1">C7</text>
<text x="117.6" y="182.4">0.1uF</text>
<text x="137.8" y="180.1">C10</text>
<text x="137.9" y="182.4">0.1uF</text>
<text x="158.1" y="180.1">C11</text>
<text x="158.2" y="182.4">0.1uF</text>
</g>
<g font-size="1.8">
<text x="191.8" y="16.5">VCC</text>
<text x="15.2" y="22.9">VDD_EXT</text>
<text x="49.9" y="22.9">SENSE</text>
<text x="46.5" y="25.4">EXT_CART</text>
<text x="52.1" y="29.4">Sheet: ethernet</text>
<text x="138.3" y="27.9">GND 2</text>
<text x="138.7" y="25.4">1OE 1</text>
<text x="157.8" y="27.9">134OE</text>
<text x="157.8" y="25.4">14VCC</text>
<text x="191.8" y="26.7">2OE</text>
<text x="191.8" y="29.2">3OE</text>
<text x="191.8" y="24.1">1OE</text>
<text x="105.4" y="33">GND</text>
<text x="138.3" y="35.6">GND 5</text>
<text x="138.7" y="30.5">OE# 3</text>
<text x="138.7" y="33">2OE 4</text>
<text x="157.8" y="35.6">103OE</text>
<text x="157.8" y="33">11CE#</text>
<text x="157.8" y="30.5">12ROM0_1</text>
<text x="191.8" y="34.3">WE#</text>
<text x="191.8" y="31.7">4OE</text>
<text x="138.3" y="40.6">GND 7</text>
<text x="138.4" y="38.1">WE# 6</text>
<text x="158.3" y="40.6">8 OE#</text>
<text x="158.3" y="38.1">9 RAM_RWB</text>
<text x="191.8" y="41.9">RST#</text>
<text x="191.8" y="39.4">CE#</text>
<text x="191.8" y="36.8">OE#</text>
<text x="191.8" y="44.4">WP#</text>
<text x="26.7" y="50.8">DQ[0..15]</text>
<text x="52.1" y="48.6">File: ethernet.sch</text>
<text x="29.1" y="67.3">GND</text>
<text x="29.4" y="69.8">DQ0</text>
<text x="88.9" y="69.8">GND</text>
<text x="29.4" y="77.5">DQ3</text>
<text x="29.4" y="74.9">DQ2</text>
<text x="29.4" y="72.4">DQ1</text>
<text x="88.9" y="74.9">ROM0_1</text>
<text x="88.9" y="77.5">ROM_CSB2</text>
<text x="88.9" y="72.4">3V3</text>
<text x="29.4" y="82.5">DQ5</text>
<text x="29.4" y="80">DQ4</text>
<text x="88.9" y="82.5">RAM_CSB</text>
<text x="88.9" y="80">RAM_RWB</text>
<text x="120.3" y="81.3">RAM_RWB</text>
<text x="125.6" y="83.8">GND</text>
<text x="139.4" y="81.3">25 VDD_EXT</text>
<text x="139.4" y="83.8">26 RAM_CSB</text>
<text x="180" y="81.3">RAM_RWB</text>
<text x="185.3" y="83.8">GND</text>
<text x="199.1" y="83.8">27 RAM_CSB</text>
<text x="201.9" y="81.3">3V3</text>
<text x="239" y="83.8">A1</text>
<text x="239" y="81.3">A0</text>
<text x="261.9" y="81.3">29DQ0</text>
<text x="261.9" y="83.8">31DQ1</text>
<text x="29.4" y="87.6">DQ7</text>
<text x="29.4" y="85.1">DQ6</text>
<text x="88.9" y="85.1">A21</text>
<text x="88.9" y="87.6">A20</text>
<text x="125.6" y="86.4">GND</text>
<text x="125.9" y="88.9">DQ3</text>
<text x="139.4" y="86.4">27 SENSE</text>
<text x="139.4" y="88.9">28 ROM_CSB2</text>
<text x="185.3" y="86.4">GND</text>
<text x="185.6" y="88.9">DQ3</text>
<text x="199.1" y="88.9">29 ROM_CSB2</text>
<text x="239" y="88.9">A3</text>
<text x="239" y="86.4">A2</text>
<text x="261.9" y="86.4">33DQ2</text>
<text x="261.9" y="88.9">35DQ3</text>
<text x="28.4" y="95.2">DQ10</text>
<text x="29.4" y="92.7">DQ9</text>
<text x="29.4" y="90.2">DQ8</text>
<text x="88.9" y="90.2">A19</text>
<text x="88.9" y="92.7">A18</text>
<text x="88.9" y="95.2">A17</text>
<text x="125.9" y="94">DQ5</text>
<text x="125.9" y="91.4">DQ4</text>
<text x="139.4" y="91.4">29 DQ2</text>
<text x="139.4" y="94">30 DQ1</text>
<text x="185.6" y="94">DQ5</text>
<text x="185.6" y="91.4">DQ4</text>
<text x="199.1" y="91.4">30 DQ2</text>
<text x="199.1" y="94">31 DQ1</text>
<text x="239" y="94">A5</text>
<text x="239" y="91.4">A4</text>
<text x="261.9" y="91.4">38DQ4</text>
<text x="261.9" y="94">40DQ5</text>
<text x="28.4" y="100.3">DQ12</text>
<text x="28.4" y="97.8">DQ11</text>
<text x="88.9" y="97.8">A16</text>
<text x="88.9" y="100.3">A15</text>
<text x="124.9" y="101.6">DQ12</text>
<text x="124.9" y="99.1">DQ11</text>
<text x="125.9" y="96.5">DQ6</text>
<text x="139.4" y="96.5">31 DQ0</text>
<text x="139.4" y="99.1">32 DQ7</text>
<text x="139.4" y="101.6">33 DQ10</text>
<text x="184.6" y="101.6">DQ12</text>
<text x="184.6" y="99.1">DQ11</text>
<text x="185.6" y="96.5">DQ6</text>
<text x="199.1" y="96.5">32 DQ0</text>
<text x="199.1" y="99.1">33 DQ7</text>
<text x="199.1" y="101.6">34 DQ10</text>
<text x="239" y="99.1">A7</text>
<text x="239" y="101.6">A8</text>
<text x="239" y="96.5">A6</text>
<text x="261.9" y="101.6">30DQ8</text>
<text x="261.9" y="96.5">42DQ6</text>
<text x="261.9" y="99.1">44DQ7</text>
<text x="28.4" y="107.9">DQ14</text>
<text x="28.4" y="105.4">DQ13</text>
<text x="88.9" y="105.4">A14</text>
<text x="88.9" y="107.9">A13</text>
<text x="88.9" y="102.9">GND</text>
<text x="124.9" y="106.7">DQ15</text>
<text x="124.9" y="104.1">DQ13</text>
<text x="139.4" y="104.1">34 DQ9</text>
<text x="139.4" y="106.7">35 DQ8</text>
<text x="184.6" y="106.7">DQ15</text>
<text x="184.6" y="104.1">DQ13</text>
<text x="199.1" y="104.1">35 DQ9</text>
<text x="199.1" y="106.7">36 DQ8</text>
<text x="238" y="106.7">A10</text>
<text x="239" y="104.1">A9</text>
<text x="261.9" y="104.1">32DQ9</text>
<text x="261.9" y="106.7">34DQ10</text>
<text x="28.4" y="110.5">DQ15</text>
<text x="30.8" y="113">A0</text>
<text x="88.9" y="110.5">A12</text>
<text x="88.9" y="113">A11</text>
<text x="127.3" y="111.8">A1</text>
<text x="127.3" y="109.2">A0</text>
<text x="139.4" y="109.2">36 DQ14</text>
<text x="139.4" y="111.8">37 A16</text>
<text x="187" y="109.2">A0</text>
<text x="187" y="111.8">A1</text>
<text x="199.1" y="109.2">37 DQ14</text>
<text x="199.1" y="111.8">38 A16</text>
<text x="238" y="111.8">A12</text>
<text x="238" y="109.2">A11</text>
<text x="261.9" y="109.2">36DQ11</text>
<text x="261.9" y="111.8">39DQ12</text>
<text x="30.8" y="118.1">A2</text>
<text x="30.8" y="115.6">A1</text>
<text x="88.9" y="118.1">A9</text>
<text x="88.9" y="115.6">A10</text>
<text x="127.3" y="114.3">A3</text>
<text x="127.3" y="116.8">A5</text>
<text x="127.3" y="119.4">A7</text>
<text x="139.4" y="114.3">38 A2</text>
<text x="139.4" y="116.8">39 A4</text>
<text x="139.4" y="119.4">40 A6</text>
<text x="187" y="119.4">A5</text>
<text x="187" y="114.3">A3</text>
<text x="199.1" y="114.3">39 A2</text>
<text x="199.1" y="119.4">41 A4</text>
<text x="238" y="119.4">A15</text>
<text x="238" y="116.8">A14</text>
<text x="238" y="114.3">A13</text>
<text x="261.9" y="114.3">41DQ13</text>
<text x="261.9" y="116.8">43DQ14</text>
<text x="261.9" y="119.4">45DQ15</text>
<text x="30.8" y="125.7">A5</text>
<text x="30.8" y="123.2">A4</text>
<text x="30.8" y="120.6">A3</text>
<text x="88.9" y="120.6">A8</text>
<text x="88.9" y="123.2">A7</text>
<text x="88.9" y="125.7">A6</text>
<text x="126.3" y="121.9">A18</text>
<text x="127.3" y="124.5">A9</text>
<text x="139.4" y="121.9">41 A17</text>
<text x="139.4" y="124.5">42 A8</text>
<text x="186" y="124.5">A18</text>
<text x="187" y="121.9">A7</text>
<text x="199.1" y="121.9">42 A6</text>
<text x="199.1" y="124.5">43 A17</text>
<text x="238" y="124.5">A17</text>
<text x="238" y="121.9">A16</text>
<text x="261.9" y="124.5">11WE#</text>
<text x="126.3" y="129.5">A13</text>
<text x="126.3" y="127">A11</text>
<text x="139.4" y="127">43 A10</text>
<text x="139.4" y="129.5">44 A12</text>
<text x="186" y="129.5">A11</text>
<text x="187" y="127">A9</text>
<text x="199.1" y="127">44 A8</text>
<text x="199.1" y="129.5">45 A10</text>
<text x="238" y="127">A18</text>
<text x="238" y="129.5">A19</text>
<text x="261.9" y="129.5">26CE#</text>
<text x="261.9" y="127">28OE#</text>
<text x="125.6" y="137.2">GND 23</text>
<text x="126.3" y="134.6">A20</text>
<text x="126.3" y="132.1">A15</text>
<text x="139.4" y="132.1">45 A14</text>
<text x="139.4" y="134.6">46 A19</text>
<text x="139.4" y="137.2">47 A21</text>
<text x="186" y="137.2">A20</text>
<text x="186" y="134.6">A15</text>
<text x="186" y="132.1">A13</text>
<text x="199.1" y="132.1">46 A12</text>
<text x="199.1" y="134.6">47 A14</text>
<text x="199.1" y="137.2">48 A19</text>
<text x="238" y="134.6">A21</text>
<text x="238" y="132.1">A20</text>
<text x="261.9" y="132.1">12RST#</text>
<text x="261.9" y="134.6">14WP#</text>
<text x="120.2" y="139.7">EXT_CART 24</text>
<text x="139.4" y="139.7">48 ROM0_1</text>
<text x="185.3" y="139.7">GND 24</text>
<text x="199.1" y="139.7">49 A21</text>
<text x="199.1" y="142.2">50 ROM0_1</text>
<text x="237.6" y="142.2">VCC 37</text>
<text x="27.9" y="160">A[0..21]</text>
<text x="22.9" y="171.4">3V3</text>
<text x="64.8" y="168.9">VCC</text>
<text x="106.7" y="168.9">3V3</text>
<text x="47.1" y="179.1">VCC</text>
<text x="64.8" y="184.1">WE#</text>
<text x="85.1" y="184.1">OE#</text>
<text x="106.7" y="184.1">CE#</text>
<text x="125.7" y="184.1">RST#</text>
<text x="147.3" y="184.1">WP#</text>
<text x="22.9" y="186.7">VDD_EXT</text>
</g>
<g font-size="1.8" fill="#0000c2">
<text x="24.1" y="30.5">Cartridge Stealth Switch</text>
<text x="102.9" y="37.8">1. Flash Cart</text>
<text x="102.9" y="39.8">2. Flash Write</text>
<text x="102.9" y="41.9">4. Cart Dumper + Fuzzer</text>
<text x="128.3" y="72.4">Output Cartridge</text>
<text x="189.2" y="74.9">Input Cartridge</text>
</g>
<text font-size="1.8" fill="#840084" x="123.8" y="79">VSmile:Connector_Cartridge</text>
<g font-size="1.4" fill="#840000">
<text x="68.1" y="68.1">(3.6v to 5.5v)</text>
<text x="68" y="73.2">(250mA max)</text>
</g>
</svg>
